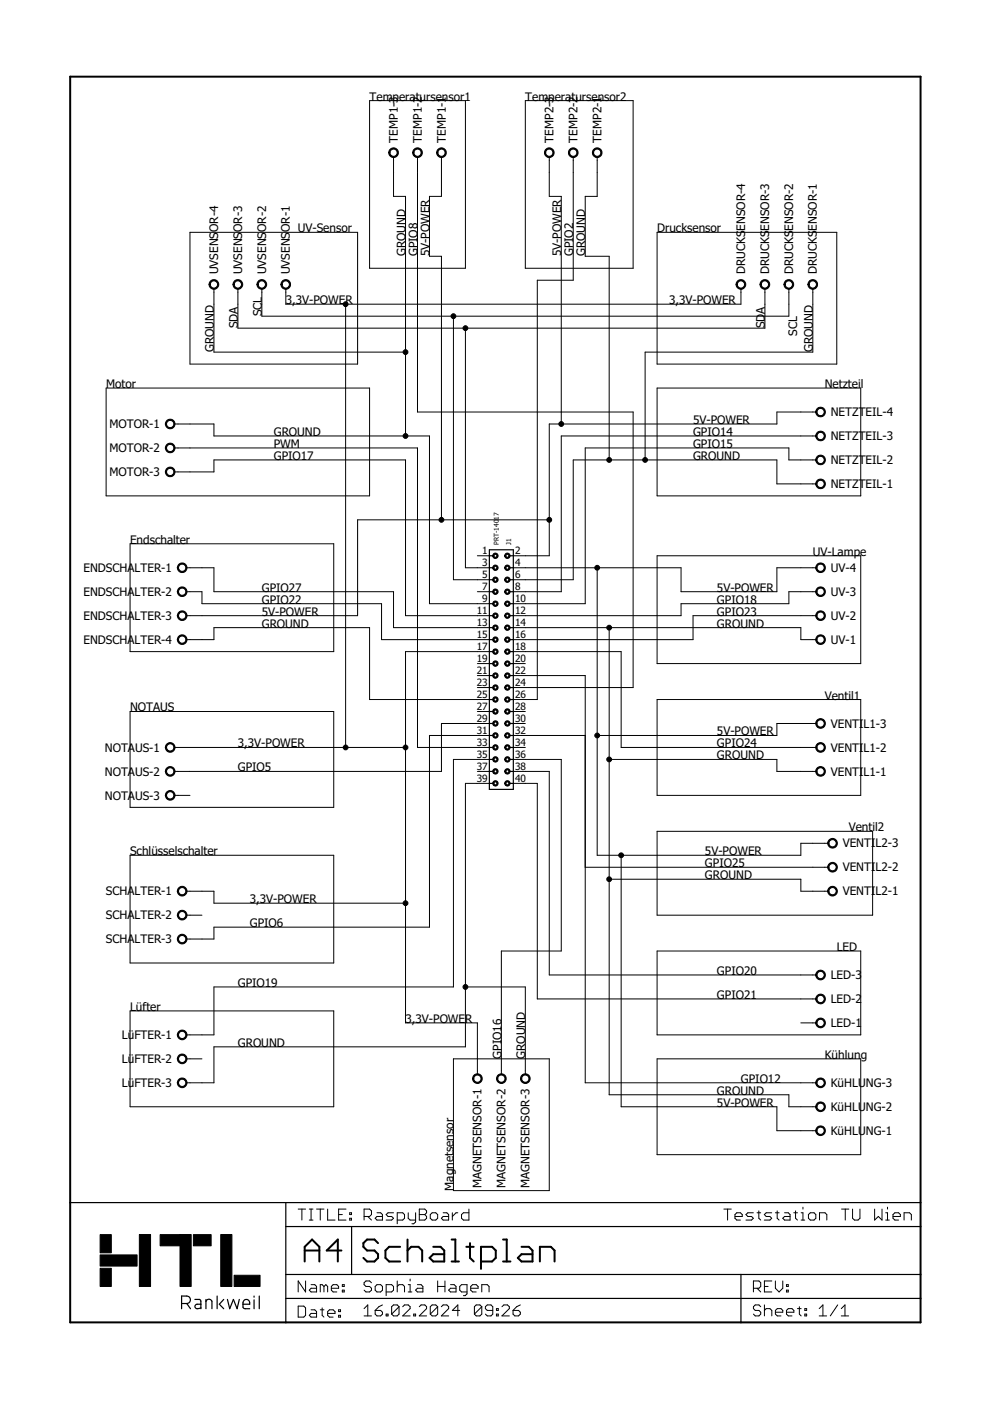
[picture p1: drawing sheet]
<svg xmlns="http://www.w3.org/2000/svg" width="210mm" height="297mm" viewBox="0 0 210 297" stroke-linecap="round" stroke-linejoin="round" font-family="sans-serif">
<g fill="none" stroke="#000" stroke-width=".25">
<path d="M103.8 116.6h5v50.8h-5zM103.8 117.8h.8M108 117.8h.8M103.8 120.4h.8M103.8 122.9h.8M103.8 125.5h.8M103.8 128h.8M103.8 130.5h.8M103.8 133.1h.8M103.8 135.6h.8M103.8 138.2h.8M108 120.4h.8"/>
<path d="M108 122.9h.8M108 125.5h.8M108 128h.8M108 130.5h.8M108 133.1h.8M108 135.6h.8M108 138.2h.8M103.8 140.7h.8M103.8 143.2h.8M103.8 145.8h.8M103.8 148.3h.8M103.8 150.9h.8"/>
<path d="M103.8 153.4h.8M103.8 155.9h.8M103.8 158.5h.8M108 140.7h.8M108 143.2h.8M108 145.8h.8M108 148.3h.8M108 150.9h.8M108 153.4h.8M108 155.9h.8M108 158.5h.8M103.8 161h.8"/>
<path d="M103.8 163.6h.8M103.8 166.1h.8M108 161h.8M108 163.6h.8M108 166.1h.8M14.9 255h180.3M60.6 255v25.4M38.5 276.4h1.1M39.6 276.4a.79 .79 0 0 0 .8-.8 .79 .79 0 0 0-.8-.8h-1.1v2.7M39.6 276.4l.8 1.1M41.3 275.5l1.2 .1 .1 1.9M42.6 276.5h-.8a.5 .5 0 0 0-.5 .7 .5 .5 0 0 0 .8 .3l.5-.2"/>
<path d="M43.7 275.9l.1-.2a.67 .67 0 0 1 1.1 .2v1.6M43.7 275.5v2M46 274.8v2.7M47.4 275.5l-.9 1 .9 1M48.2 275.5l.5 2 .8-2 .8 2 .4-2M51.5 276.5h1.4a.74 .74 0 0 0-.5-1 .74 .74 0 0 0-.9 .7v1l.2 .2 1.2 .1M53.9 274.8v.2M53.9 275.6v1.9M55 274.8v2.7M60.6 275.3h134.6M60.6 270.2h134.6M60.6 260.1h134.6"/>
<path d="M74.5 260.1v10.1M157.1 270.2v10.2"/>
</g>
<g fill="#000" stroke="#000" stroke-width=".21">
<path d="M82.6 31.8a1.02 1.02 0 0 1 1.7-.1 1.02 1.02 0 0 1-.5 1.6 1.02 1.02 0 0 1-1.4-.9h.3a.76 .76 0 0 1 1-.8 .76 .76 0 0 1 .3 1.3 .76 .76 0 0 1-1.3-.3v-.2h-.3z" fill-rule="evenodd"/>
<path d="M87.7 31.8a1.02 1.02 0 0 1 1.6-.1 1.02 1.02 0 0 1-.4 1.6 1.02 1.02 0 0 1-1.4-.9h.3a.76 .76 0 0 1 1-.8 .76 .76 0 0 1 .2 1.3 .76 .76 0 0 1-1.2-.3v-.2h-.3z" fill-rule="evenodd"/>
<path d="M92.8 31.8a1.02 1.02 0 0 1 1.6-.1 1.02 1.02 0 0 1-.5 1.6 1.02 1.02 0 0 1-1.3-.9h.2a.76 .76 0 0 1 1.1-.8 .76 .76 0 0 1 .2 1.3 .76 .76 0 0 1-1.2-.3l-.1-.2h-.2z" fill-rule="evenodd"/>
<path d="M115.6 31.8a1.02 1.02 0 0 1 1.7-.1 1.02 1.02 0 0 1-.5 1.6 1.02 1.02 0 0 1-1.4-.9h.3a.77 .77 0 0 1 1.1-.7 .77 .77 0 0 1 .1 1.3 .77 .77 0 0 1-1.2-.4v-.2h-.3z" fill-rule="evenodd"/>
<path d="M120.7 31.8a1.02 1.02 0 0 1 1.7-.1 1.02 1.02 0 0 1-.5 1.6 1.02 1.02 0 0 1-1.4-.9h.3a.77 .77 0 0 1 1.1-.7 .77 .77 0 0 1 .1 1.3 .77 .77 0 0 1-1.2-.4v-.2h-.3z" fill-rule="evenodd"/>
<path d="M125.8 31.8a1.02 1.02 0 0 1 1.6-.1 1.02 1.02 0 0 1-.4 1.6 1.02 1.02 0 0 1-1.4-.9h.3a.77 .77 0 0 1 1.1-.7 .77 .77 0 0 1 .1 1.3 .77 .77 0 0 1-1.2-.4v-.2h-.3z" fill-rule="evenodd"/>
<path d="M44.7 59.5a1.02 1.02 0 0 1 1.6 .4 1.02 1.02 0 0 1-.7 1.4 1.02 1.02 0 0 1-1.3-1h.3a.78 .78 0 0 1 1-.7 .78 .78 0 0 1 .3 1.2 .78 .78 0 0 1-1.3-.3v-.2h-.3z" fill-rule="evenodd"/>
<path d="M49.8 59.5a1.03 1.03 0 0 1 1.6 .3 1.03 1.03 0 0 1-.7 1.5 1.03 1.03 0 0 1-1.3-1h.3a.78 .78 0 0 1 1-.7 .78 .78 0 0 1 .3 1.2 .78 .78 0 0 1-1.3-.3v-.2h-.3z" fill-rule="evenodd"/>
<path d="M54.9 59.5a1.03 1.03 0 0 1 1.5 .3 1.03 1.03 0 0 1-.7 1.5 1.03 1.03 0 0 1-1.2-1h.2a.78 .78 0 0 1 1.1-.7 .78 .78 0 0 1 .2 1.2 .78 .78 0 0 1-1.2-.3l-.1-.2h-.2z" fill-rule="evenodd"/>
<path d="M59.9 59.5a1.03 1.03 0 0 1 1.6 .3 1.03 1.03 0 0 1-.7 1.5 1.03 1.03 0 0 1-1.2-1h.2a.78 .78 0 0 1 1.1-.7 .78 .78 0 0 1 .2 1.2 .78 .78 0 0 1-1.2-.3l-.1-.2h-.2z" fill-rule="evenodd"/>
<path d="M156.5 59.5a1.02 1.02 0 0 1 1.5 .4 1.02 1.02 0 0 1-.7 1.4 1.02 1.02 0 0 1-1.2-1h.2a.78 .78 0 0 1 1.1-.7 .78 .78 0 0 1 .2 1.2 .78 .78 0 0 1-1.2-.3l-.1-.2h-.2z" fill-rule="evenodd"/>
<path d="M161.5 59.5a1.02 1.02 0 0 1 1.6 .4 1.02 1.02 0 0 1-.7 1.4 1.02 1.02 0 0 1-1.3-1h.3a.78 .78 0 0 1 1.1-.7 .78 .78 0 0 1 .2 1.2 .78 .78 0 0 1-1.3-.3v-.2h-.3z" fill-rule="evenodd"/>
<path d="M166.6 59.5a1.03 1.03 0 0 1 1.6 .3 1.03 1.03 0 0 1-.7 1.5 1.03 1.03 0 0 1-1.3-1h.3a.78 .78 0 0 1 1-.7 .78 .78 0 0 1 .3 1.2 .78 .78 0 0 1-1.3-.3v-.2h-.3z" fill-rule="evenodd"/>
<path d="M171.7 59.5a1.03 1.03 0 0 1 1.5 .3 1.03 1.03 0 0 1-.6 1.5 1.03 1.03 0 0 1-1.3-1h.3a.78 .78 0 0 1 1-.7 .78 .78 0 0 1 .3 1.2 .78 .78 0 0 1-1.3-.3v-.2h-.3z" fill-rule="evenodd"/>
<path d="M35.5 89.1a1.02 1.02 0 0 1 1.5 .4 1.02 1.02 0 0 1-.7 1.4 1.02 1.02 0 0 1-1.2-1h.2a.78 .78 0 0 1 1.1-.7 .78 .78 0 0 1 .2 1.2 .78 .78 0 0 1-1.3-.3v-.2h-.2z" fill-rule="evenodd"/>
<path d="M35.5 94.2a1.02 1.02 0 0 1 1.5 .4 1.02 1.02 0 0 1-.7 1.4 1.02 1.02 0 0 1-1.2-1h.2a.78 .78 0 0 1 1.1-.8 .78 .78 0 0 1 .2 1.3 .78 .78 0 0 1-1.3-.3v-.2h-.2z" fill-rule="evenodd"/>
<path d="M173.3 96.7a1.03 1.03 0 0 1 1.6 .4 1.03 1.03 0 0 1-.7 1.4 1.03 1.03 0 0 1-1.2-1h.2a.78 .78 0 0 1 1.1-.7 .78 .78 0 0 1 .2 1.3 .78 .78 0 0 1-1.3-.4v-.2h-.2z" fill-rule="evenodd"/>
<path d="M173.3 91.6a1.03 1.03 0 0 1 1.6 .4 1.03 1.03 0 0 1-.7 1.4 1.03 1.03 0 0 1-1.2-1h.2a.78 .78 0 0 1 1.1-.7 .78 .78 0 0 1 .2 1.3 .78 .78 0 0 1-1.3-.3v-.3h-.2z" fill-rule="evenodd"/>
<path d="M173.3 86.6a1.03 1.03 0 0 1 1.6 .3 1.03 1.03 0 0 1-.7 1.4 1.03 1.03 0 0 1-1.2-.9h.2a.78 .78 0 0 1 1.1-.8 .78 .78 0 0 1 .2 1.3 .78 .78 0 0 1-1.3-.3v-.2h-.2z" fill-rule="evenodd"/>
<path d="M35.5 99.3a1.02 1.02 0 0 1 1.5 .3 1.02 1.02 0 0 1-.7 1.5 1.02 1.02 0 0 1-1.2-1h.2a.78 .78 0 0 1 1.1-.8 .78 .78 0 0 1 .2 1.3 .78 .78 0 0 1-1.3-.3v-.2h-.2z" fill-rule="evenodd"/>
<path d="M104.6 117.4a.58 .58 0 0 1 .9 .2 .58 .58 0 0 1-.3 .8 .58 .58 0 0 1-.7-.6h.2a.32 .32 0 0 1 .4-.3 .32 .32 0 0 1 .2 .5 .32 .32 0 0 1-.5 0l-.3-.2z" fill-rule="evenodd"/>
<path d="M107.2 117.4a.58 .58 0 0 1 .9 .2 .58 .58 0 0 1-.4 .8 .58 .58 0 0 1-.7-.6h.3a.32 .32 0 0 1 .4-.2 .32 .32 0 0 1 .1 .5 .32 .32 0 0 1-.5-.1v-.2h-.3z" fill-rule="evenodd"/>
<path d="M173.3 101.8a1.03 1.03 0 0 1 1.6 .3 1.03 1.03 0 0 1-.7 1.5 1.03 1.03 0 0 1-1.2-1h.2a.78 .78 0 0 1 1.1-.7 .78 .78 0 0 1 .2 1.2 .78 .78 0 0 1-1.3-.3v-.2h-.2z" fill-rule="evenodd"/>
<path d="M38 119.6a1.02 1.02 0 0 1 1.5 .4 1.02 1.02 0 0 1-.7 1.4 1.02 1.02 0 0 1-1.2-1h.2a.78 .78 0 0 1 1.1-.8 .78 .78 0 0 1 .3 1.3 .78 .78 0 0 1-1.3-.3l-.1-.2h-.2z" fill-rule="evenodd"/>
<path d="M38 124.7a1.02 1.02 0 0 1 1.5 .3 1.02 1.02 0 0 1-.7 1.5 1.02 1.02 0 0 1-1.2-1h.2a.78 .78 0 0 1 1.1-.8 .78 .78 0 0 1 .3 1.3 .78 .78 0 0 1-1.3-.3l-.1-.2h-.2z" fill-rule="evenodd"/>
<path d="M38 129.7a1.02 1.02 0 0 1 1.5 .4 1.02 1.02 0 0 1-.7 1.4 1.02 1.02 0 0 1-1.2-1h.2a.78 .78 0 0 1 1.1-.7 .78 .78 0 0 1 .3 1.3 .78 .78 0 0 1-1.3-.3l-.1-.3h-.2z" fill-rule="evenodd"/>
<path d="M38 134.8a1.02 1.02 0 0 1 1.5 .4 1.02 1.02 0 0 1-.7 1.4 1.02 1.02 0 0 1-1.2-1h.2a.78 .78 0 0 1 1.1-.7 .78 .78 0 0 1 .3 1.3 .78 .78 0 0 1-1.3-.4l-.1-.2h-.2z" fill-rule="evenodd"/>
<path d="M104.6 120a.58 .58 0 0 1 .9 .1 .58 .58 0 0 1-.3 .8 .58 .58 0 0 1-.7-.5h.2a.32 .32 0 0 1 .4-.4 .32 .32 0 0 1 .2 .5 .32 .32 0 0 1-.5 0l-.3-.1z" fill-rule="evenodd"/>
<path d="M104.6 122.5a.58 .58 0 0 1 .9 .2 .58 .58 0 0 1-.3 .8 .58 .58 0 0 1-.7-.6h.2a.32 .32 0 0 1 .4-.3 .32 .32 0 0 1 .2 .5 .32 .32 0 0 1-.5-.1l-.3-.1z" fill-rule="evenodd"/>
<path d="M104.6 125a.58 .58 0 0 1 .9 .2 .58 .58 0 0 1-.3 .8 .58 .58 0 0 1-.7-.5h.2a.32 .32 0 0 1 .4-.4 .32 .32 0 0 1 .2 .5 .32 .32 0 0 1-.5 0l-.3-.1z" fill-rule="evenodd"/>
<path d="M104.6 127.6a.58 .58 0 0 1 .9 .1 .58 .58 0 0 1-.3 .9 .58 .58 0 0 1-.7-.6h.2a.32 .32 0 0 1 .4-.3 .32 .32 0 0 1 .2 .5 .32 .32 0 0 1-.5-.1l-.3-.1z" fill-rule="evenodd"/>
<path d="M104.6 130.1a.58 .58 0 0 1 .9 .2 .58 .58 0 0 1-.3 .8 .58 .58 0 0 1-.7-.6h.2a.32 .32 0 0 1 .4-.3 .32 .32 0 0 1 .2 .5 .32 .32 0 0 1-.5 0l-.3-.2z" fill-rule="evenodd"/>
<path d="M104.6 132.7a.58 .58 0 0 1 .9 .1 .58 .58 0 0 1-.3 .8 .58 .58 0 0 1-.7-.5h.2a.32 .32 0 0 1 .4-.4 .32 .32 0 0 1 .2 .5 .32 .32 0 0 1-.5 0l-.3-.1z" fill-rule="evenodd"/>
<path d="M104.6 135.2a.58 .58 0 0 1 .9 .2 .58 .58 0 0 1-.3 .8 .58 .58 0 0 1-.7-.6h.2a.32 .32 0 0 1 .4-.3 .32 .32 0 0 1 .2 .5 .32 .32 0 0 1-.5-.1l-.3-.1z" fill-rule="evenodd"/>
<path d="M104.6 137.7a.58 .58 0 0 1 .9 .2 .58 .58 0 0 1-.3 .8 .58 .58 0 0 1-.7-.5h.2a.32 .32 0 0 1 .4-.4 .32 .32 0 0 1 .2 .5 .32 .32 0 0 1-.5 0l-.3-.1z" fill-rule="evenodd"/>
<path d="M107.2 137.7a.58 .58 0 0 1 .9 .2 .58 .58 0 0 1-.4 .8 .58 .58 0 0 1-.7-.5h.3a.32 .32 0 0 1 .4-.3 .32 .32 0 0 1 .1 .5 .32 .32 0 0 1-.5-.1v-.1h-.3z" fill-rule="evenodd"/>
<path d="M107.2 135.2a.58 .58 0 0 1 .9 .2 .58 .58 0 0 1-.4 .8 .58 .58 0 0 1-.7-.6h.3a.32 .32 0 0 1 .4-.3 .32 .32 0 0 1 .1 .6 .32 .32 0 0 1-.5-.2v-.1h-.3z" fill-rule="evenodd"/>
<path d="M107.2 132.7a.58 .58 0 0 1 .9 .1 .58 .58 0 0 1-.4 .8 .58 .58 0 0 1-.7-.5h.3a.32 .32 0 0 1 .4-.3 .32 .32 0 0 1 .1 .5 .32 .32 0 0 1-.5-.1v-.1h-.3z" fill-rule="evenodd"/>
<path d="M107.2 130.1a.58 .58 0 0 1 .9 .2 .58 .58 0 0 1-.4 .8 .58 .58 0 0 1-.7-.6h.3a.32 .32 0 0 1 .4-.2 .32 .32 0 0 1 .1 .5 .32 .32 0 0 1-.5-.1v-.2h-.3z" fill-rule="evenodd"/>
<path d="M107.2 127.6a.58 .58 0 0 1 .9 .1 .58 .58 0 0 1-.4 .9 .58 .58 0 0 1-.7-.6h.3a.32 .32 0 0 1 .4-.3 .32 .32 0 0 1 .1 .5 .32 .32 0 0 1-.5-.1v-.1h-.3z" fill-rule="evenodd"/>
<path d="M107.2 125a.58 .58 0 0 1 .9 .2 .58 .58 0 0 1-.4 .8 .58 .58 0 0 1-.7-.5h.3a.32 .32 0 0 1 .4-.3 .32 .32 0 0 1 .1 .5 .32 .32 0 0 1-.5-.1v-.1h-.3z" fill-rule="evenodd"/>
<path d="M107.2 122.5a.58 .58 0 0 1 .9 .2 .58 .58 0 0 1-.4 .8 .58 .58 0 0 1-.7-.6h.3a.32 .32 0 0 1 .4-.3 .32 .32 0 0 1 .1 .6 .32 .32 0 0 1-.5-.2v-.1h-.3z" fill-rule="evenodd"/>
<path d="M107.2 120a.58 .58 0 0 1 .9 .1 .58 .58 0 0 1-.4 .8 .58 .58 0 0 1-.7-.5h.3a.32 .32 0 0 1 .4-.3 .32 .32 0 0 1 .1 .5 .32 .32 0 0 1-.5-.1v-.1h-.3z" fill-rule="evenodd"/>
<path d="M173.3 134.8a1.03 1.03 0 0 1 1.6 .4 1.03 1.03 0 0 1-.7 1.4 1.03 1.03 0 0 1-1.2-1h.2a.78 .78 0 0 1 1.1-.7 .78 .78 0 0 1 .2 1.3 .78 .78 0 0 1-1.3-.4v-.2h-.2z" fill-rule="evenodd"/>
<path d="M173.3 129.7a1.03 1.03 0 0 1 1.6 .4 1.03 1.03 0 0 1-.7 1.4 1.03 1.03 0 0 1-1.2-1h.2a.78 .78 0 0 1 1.1-.7 .78 .78 0 0 1 .2 1.3 .78 .78 0 0 1-1.3-.3v-.3h-.2z" fill-rule="evenodd"/>
<path d="M173.3 124.7a1.03 1.03 0 0 1 1.6 .3 1.03 1.03 0 0 1-.7 1.4 1.03 1.03 0 0 1-1.2-.9h.2a.78 .78 0 0 1 1.1-.8 .78 .78 0 0 1 .2 1.3 .78 .78 0 0 1-1.3-.3v-.2h-.2z" fill-rule="evenodd"/>
<path d="M173.3 119.6a1.03 1.03 0 0 1 1.6 .3 1.03 1.03 0 0 1-.7 1.5 1.03 1.03 0 0 1-1.2-1h.2a.78 .78 0 0 1 1.1-.8 .78 .78 0 0 1 .2 1.3 .78 .78 0 0 1-1.3-.3v-.2h-.2z" fill-rule="evenodd"/>
<path d="M35.2 157.9a1.03 1.03 0 0 1 1.7 0 1.03 1.03 0 0 1-.5 1.6 1.03 1.03 0 0 1-1.3-1h.2a.78 .78 0 0 1 1.1-.8 .78 .78 0 0 1 .2 1.3 .78 .78 0 0 1-1.3-.3v-.2h-.2z" fill-rule="evenodd"/>
<path d="M104.6 140.3a.58 .58 0 0 1 .9 .1 .58 .58 0 0 1-.3 .9 .58 .58 0 0 1-.7-.6h.2a.32 .32 0 0 1 .4-.3 .32 .32 0 0 1 .2 .5 .32 .32 0 0 1-.5-.1l-.3-.1z" fill-rule="evenodd"/>
<path d="M104.6 142.8a.58 .58 0 0 1 .9 .2 .58 .58 0 0 1-.3 .8 .58 .58 0 0 1-.7-.6h.2a.32 .32 0 0 1 .4-.3 .32 .32 0 0 1 .2 .5 .32 .32 0 0 1-.5 0l-.3-.2z" fill-rule="evenodd"/>
<path d="M104.6 145.4a.58 .58 0 0 1 .9 .1 .58 .58 0 0 1-.3 .8 .58 .58 0 0 1-.7-.5h.2a.32 .32 0 0 1 .4-.4 .32 .32 0 0 1 .2 .5 .32 .32 0 0 1-.5 0l-.3-.1z" fill-rule="evenodd"/>
<path d="M104.6 147.9a.58 .58 0 0 1 .9 .2 .58 .58 0 0 1-.3 .8 .58 .58 0 0 1-.7-.6h.2a.32 .32 0 0 1 .4-.3 .32 .32 0 0 1 .2 .5 .32 .32 0 0 1-.5-.1l-.3-.1z" fill-rule="evenodd"/>
<path d="M104.6 150.4a.58 .58 0 0 1 .9 .2 .58 .58 0 0 1-.3 .8 .58 .58 0 0 1-.7-.5h.2a.32 .32 0 0 1 .4-.4 .32 .32 0 0 1 .2 .5 .32 .32 0 0 1-.5 0l-.3-.1z" fill-rule="evenodd"/>
<path d="M104.6 153a.58 .58 0 0 1 .9 .1 .58 .58 0 0 1-.3 .9 .58 .58 0 0 1-.7-.6h.2a.32 .32 0 0 1 .4-.3 .32 .32 0 0 1 .2 .5 .32 .32 0 0 1-.5-.1l-.3-.1z" fill-rule="evenodd"/>
<path d="M104.6 155.5a.58 .58 0 0 1 .9 .2 .58 .58 0 0 1-.3 .8 .58 .58 0 0 1-.7-.6h.2a.32 .32 0 0 1 .4-.3 .32 .32 0 0 1 .2 .5 .32 .32 0 0 1-.5 0l-.3-.2z" fill-rule="evenodd"/>
<path d="M104.6 158.1a.58 .58 0 0 1 .9 .1 .58 .58 0 0 1-.3 .8 .58 .58 0 0 1-.7-.5h.2a.32 .32 0 0 1 .4-.4 .32 .32 0 0 1 .2 .5 .32 .32 0 0 1-.5 0l-.3-.1z" fill-rule="evenodd"/>
<path d="M107.2 158.1a.58 .58 0 0 1 .9 .1 .58 .58 0 0 1-.4 .8 .58 .58 0 0 1-.7-.5h.3a.32 .32 0 0 1 .4-.3 .32 .32 0 0 1 .1 .5 .32 .32 0 0 1-.5-.1v-.1h-.3z" fill-rule="evenodd"/>
<path d="M107.2 155.5a.58 .58 0 0 1 .9 .2 .58 .58 0 0 1-.4 .8 .58 .58 0 0 1-.7-.6h.3a.32 .32 0 0 1 .4-.2 .32 .32 0 0 1 .1 .5 .32 .32 0 0 1-.5-.1v-.2h-.3z" fill-rule="evenodd"/>
<path d="M107.2 153a.58 .58 0 0 1 .9 .1 .58 .58 0 0 1-.4 .9 .58 .58 0 0 1-.7-.6h.3a.32 .32 0 0 1 .4-.3 .32 .32 0 0 1 .1 .5 .32 .32 0 0 1-.5-.1v-.1h-.3z" fill-rule="evenodd"/>
<path d="M107.2 150.4a.58 .58 0 0 1 .9 .2 .58 .58 0 0 1-.4 .8 .58 .58 0 0 1-.7-.5h.3a.32 .32 0 0 1 .4-.3 .32 .32 0 0 1 .1 .5 .32 .32 0 0 1-.5-.1v-.1h-.3z" fill-rule="evenodd"/>
<path d="M107.2 147.9a.58 .58 0 0 1 .9 .2 .58 .58 0 0 1-.4 .8 .58 .58 0 0 1-.7-.6h.3a.32 .32 0 0 1 .4-.3 .32 .32 0 0 1 .1 .6 .32 .32 0 0 1-.5-.2v-.1h-.3z" fill-rule="evenodd"/>
<path d="M107.2 145.4a.58 .58 0 0 1 .9 .1 .58 .58 0 0 1-.4 .8 .58 .58 0 0 1-.7-.5h.3a.32 .32 0 0 1 .4-.3 .32 .32 0 0 1 .1 .5 .32 .32 0 0 1-.5-.1v-.1h-.3z" fill-rule="evenodd"/>
<path d="M107.2 142.8a.58 .58 0 0 1 .9 .2 .58 .58 0 0 1-.4 .8 .58 .58 0 0 1-.7-.6h.3a.32 .32 0 0 1 .4-.2 .32 .32 0 0 1 .1 .5 .32 .32 0 0 1-.5-.1v-.2h-.3z" fill-rule="evenodd"/>
<path d="M107.2 140.3a.58 .58 0 0 1 .9 .1 .58 .58 0 0 1-.4 .9 .58 .58 0 0 1-.7-.6h.3a.32 .32 0 0 1 .4-.3 .32 .32 0 0 1 .1 .5 .32 .32 0 0 1-.5-.1v-.1h-.3z" fill-rule="evenodd"/>
<path d="M173.3 157.7a1.03 1.03 0 0 1 1.6 .3 1.03 1.03 0 0 1-.7 1.5 1.03 1.03 0 0 1-1.2-1h.2a.78 .78 0 0 1 1.1-.8 .78 .78 0 0 1 .2 1.3 .78 .78 0 0 1-1.3-.3v-.2h-.2z" fill-rule="evenodd"/>
<path d="M173.3 152.6a1.03 1.03 0 0 1 1.6 .3 1.03 1.03 0 0 1-.7 1.5 1.03 1.03 0 0 1-1.2-1h.2a.78 .78 0 0 1 1.1-.7 .78 .78 0 0 1 .2 1.2 .78 .78 0 0 1-1.3-.3v-.2h-.2z" fill-rule="evenodd"/>
<path d="M35.2 163a1.03 1.03 0 0 1 1.7-.1 1.03 1.03 0 0 1-.5 1.6 1.03 1.03 0 0 1-1.3-.9h.2a.78 .78 0 0 1 1.1-.8 .78 .78 0 0 1 .2 1.3 .78 .78 0 0 1-1.3-.3v-.2h-.2z" fill-rule="evenodd"/>
<path d="M35.2 168a1.03 1.03 0 0 1 1.7 0 1.03 1.03 0 0 1-.5 1.6 1.03 1.03 0 0 1-1.3-1h.2a.78 .78 0 0 1 1.1-.7 .78 .78 0 0 1 .2 1.2 .78 .78 0 0 1-1.3-.3v-.2h-.2z" fill-rule="evenodd"/>
<path d="M104.6 160.6a.58 .58 0 0 1 .9 .2 .58 .58 0 0 1-.3 .8 .58 .58 0 0 1-.7-.6h.2a.32 .32 0 0 1 .4-.3 .32 .32 0 0 1 .2 .5 .32 .32 0 0 1-.5-.1l-.3-.1z" fill-rule="evenodd"/>
<path d="M104.6 163.1a.58 .58 0 0 1 .9 .2 .58 .58 0 0 1-.3 .8 .58 .58 0 0 1-.7-.5h.2a.32 .32 0 0 1 .4-.4 .32 .32 0 0 1 .2 .5 .32 .32 0 0 1-.5 0l-.3-.1z" fill-rule="evenodd"/>
<path d="M104.6 165.7a.58 .58 0 0 1 .9 .1 .58 .58 0 0 1-.3 .9 .58 .58 0 0 1-.7-.6h.2a.32 .32 0 0 1 .4-.3 .32 .32 0 0 1 .2 .5 .32 .32 0 0 1-.5-.1l-.3-.1z" fill-rule="evenodd"/>
<path d="M107.2 160.6a.58 .58 0 0 1 .9 .2 .58 .58 0 0 1-.4 .8 .58 .58 0 0 1-.7-.6h.3a.32 .32 0 0 1 .4-.3 .32 .32 0 0 1 .1 .6 .32 .32 0 0 1-.5-.2v-.1h-.3z" fill-rule="evenodd"/>
<path d="M107.2 165.7a.58 .58 0 0 1 .9 .1 .58 .58 0 0 1-.4 .9 .58 .58 0 0 1-.7-.6h.3a.32 .32 0 0 1 .4-.3 .32 .32 0 0 1 .1 .5 .32 .32 0 0 1-.5-.1v-.1h-.3z" fill-rule="evenodd"/>
<path d="M107.2 163.1a.58 .58 0 0 1 .9 .2 .58 .58 0 0 1-.4 .8 .58 .58 0 0 1-.7-.5h.3a.32 .32 0 0 1 .4-.3 .32 .32 0 0 1 .1 .5 .32 .32 0 0 1-.5-.1v-.1h-.3z" fill-rule="evenodd"/>
<path d="M173.3 162.8a1.03 1.03 0 0 1 1.6 .3 1.03 1.03 0 0 1-.7 1.4 1.03 1.03 0 0 1-1.2-.9h.2a.78 .78 0 0 1 1.1-.8 .78 .78 0 0 1 .2 1.3 .78 .78 0 0 1-1.3-.3v-.2h-.2z" fill-rule="evenodd"/>
<path d="M175.9 178a1.03 1.03 0 0 1 1.5 .3 1.03 1.03 0 0 1-.6 1.5 1.03 1.03 0 0 1-1.3-1h.2a.78 .78 0 0 1 1.1-.8 .78 .78 0 0 1 .3 1.3 .78 .78 0 0 1-1.3-.3l-.1-.2h-.2z" fill-rule="evenodd"/>
<path d="M37.8 188.4a1.03 1.03 0 0 1 1.7-.1 1.03 1.03 0 0 1-.6 1.6 1.03 1.03 0 0 1-1.3-.9h.2a.78 .78 0 0 1 1.1-.8 .78 .78 0 0 1 .3 1.3 .78 .78 0 0 1-1.3-.3l-.1-.2h-.2z" fill-rule="evenodd"/>
<path d="M37.8 193.4a1.03 1.03 0 0 1 1.7 0 1.03 1.03 0 0 1-.6 1.6 1.03 1.03 0 0 1-1.3-1h.2a.78 .78 0 0 1 1.1-.7 .78 .78 0 0 1 .3 1.2 .78 .78 0 0 1-1.3-.3l-.1-.2h-.2z" fill-rule="evenodd"/>
<path d="M37.8 198.5a1.03 1.03 0 0 1 1.7 0 1.03 1.03 0 0 1-.6 1.6 1.03 1.03 0 0 1-1.3-1h.2a.78 .78 0 0 1 1.1-.7 .78 .78 0 0 1 .3 1.2 .78 .78 0 0 1-1.3-.3l-.1-.2h-.2z" fill-rule="evenodd"/>
<path d="M175.9 188.2a1.03 1.03 0 0 1 1.5 .3 1.03 1.03 0 0 1-.6 1.4 1.03 1.03 0 0 1-1.3-.9h.2a.78 .78 0 0 1 1.1-.8 .78 .78 0 0 1 .3 1.3 .78 .78 0 0 1-1.3-.3l-.1-.2h-.2z" fill-rule="evenodd"/>
<path d="M175.9 183.1a1.03 1.03 0 0 1 1.5 .3 1.03 1.03 0 0 1-.6 1.5 1.03 1.03 0 0 1-1.3-1h.2a.78 .78 0 0 1 1.1-.8 .78 .78 0 0 1 .3 1.3 .78 .78 0 0 1-1.3-.3l-.1-.2h-.2z" fill-rule="evenodd"/>
<path d="M37.8 218.8a1.03 1.03 0 0 1 1.7 0 1.03 1.03 0 0 1-.6 1.6 1.03 1.03 0 0 1-1.3-1h.2a.78 .78 0 0 1 1.1-.7 .78 .78 0 0 1 .3 1.3 .78 .78 0 0 1-1.3-.4l-.1-.2h-.2z" fill-rule="evenodd"/>
<path d="M173.3 216.1a1.02 1.02 0 0 1 1.6 .3 1.02 1.02 0 0 1-.7 1.5 1.02 1.02 0 0 1-1.2-1h.2a.78 .78 0 0 1 1.1-.8 .78 .78 0 0 1 .2 1.3 .78 .78 0 0 1-1.3-.3v-.2h-.2z" fill-rule="evenodd"/>
<path d="M173.3 211a1.02 1.02 0 0 1 1.6 .4 1.02 1.02 0 0 1-.7 1.4 1.02 1.02 0 0 1-1.2-1h.2a.78 .78 0 0 1 1.1-.7 .78 .78 0 0 1 .2 1.2 .78 .78 0 0 1-1.3-.3v-.2h-.2z" fill-rule="evenodd"/>
<path d="M173.3 205.9a1.02 1.02 0 0 1 1.6 .4 1.02 1.02 0 0 1-.7 1.4 1.02 1.02 0 0 1-1.2-1h.2a.78 .78 0 0 1 1.1-.7 .78 .78 0 0 1 .2 1.3 .78 .78 0 0 1-1.3-.4v-.2h-.2z" fill-rule="evenodd"/>
<path d="M38 223.7a1.02 1.02 0 0 1 1.5 .4 1.02 1.02 0 0 1-.7 1.4 1.02 1.02 0 0 1-1.2-1h.2a.78 .78 0 0 1 1.1-.7 .78 .78 0 0 1 .3 1.2 .78 .78 0 0 1-1.3-.3l-.1-.2h-.2z" fill-rule="evenodd"/>
<path d="M38 228.8a1.02 1.02 0 0 1 1.5 .4 1.02 1.02 0 0 1-.7 1.4 1.02 1.02 0 0 1-1.2-1h.2a.78 .78 0 0 1 1.1-.8 .78 .78 0 0 1 .3 1.3 .78 .78 0 0 1-1.3-.3l-.1-.2h-.2z" fill-rule="evenodd"/>
<path d="M100.6 227.9a1.03 1.03 0 0 1 1.6 .3 1.03 1.03 0 0 1-.7 1.5 1.03 1.03 0 0 1-1.3-1h.3a.77 .77 0 0 1 1.1-.6 .77 .77 0 0 1 .1 1.2 .77 .77 0 0 1-1.2-.4v-.2h-.3z" fill-rule="evenodd"/>
<path d="M105.7 227.9a1.03 1.03 0 0 1 1.5 .3 1.03 1.03 0 0 1-.7 1.5 1.03 1.03 0 0 1-1.2-1h.2a.77 .77 0 0 1 1.2-.6 .77 .77 0 0 1 .1 1.2 .77 .77 0 0 1-1.2-.4l-.1-.2h-.2z" fill-rule="evenodd"/>
<path d="M110.7 227.9a1.03 1.03 0 0 1 1.6 .3 1.03 1.03 0 0 1-.7 1.5 1.03 1.03 0 0 1-1.2-1h.2a.77 .77 0 0 1 1.1-.6 .77 .77 0 0 1 .2 1.2 .77 .77 0 0 1-1.3-.4v-.2h-.2z" fill-rule="evenodd"/>
<path d="M173.3 238.9a1.03 1.03 0 0 1 1.6 .4 1.03 1.03 0 0 1-.7 1.4 1.03 1.03 0 0 1-1.2-1h.2a.78 .78 0 0 1 1.1-.7 .78 .78 0 0 1 .2 1.3 .78 .78 0 0 1-1.3-.3v-.3h-.2z" fill-rule="evenodd"/>
<path d="M173.3 233.8a1.03 1.03 0 0 1 1.6 .4 1.03 1.03 0 0 1-.7 1.4 1.03 1.03 0 0 1-1.2-.9h.2a.78 .78 0 0 1 1.1-.8 .78 .78 0 0 1 .2 1.3 .78 .78 0 0 1-1.3-.3v-.2h-.2z" fill-rule="evenodd"/>
<path d="M173.3 228.8a1.03 1.03 0 0 1 1.6 .3 1.03 1.03 0 0 1-.7 1.5 1.03 1.03 0 0 1-1.2-1h.2a.78 .78 0 0 1 1.1-.8 .78 .78 0 0 1 .2 1.3 .78 .78 0 0 1-1.3-.3v-.2h-.2z" fill-rule="evenodd"/>
<circle cx="73.3" cy="64.5" r=".51"/>
<circle cx="86" cy="74.7" r=".51"/>
<circle cx="96.1" cy="67" r=".51"/>
<circle cx="98.7" cy="69.6" r=".51"/>
<circle cx="86" cy="92.4" r=".51"/>
<circle cx="119" cy="89.9" r=".51"/>
<circle cx="129.2" cy="97.5" r=".51"/>
<circle cx="136.8" cy="97.5" r=".51"/>
<circle cx="93.6" cy="110.2" r=".51"/>
<circle cx="116.5" cy="110.2" r=".51"/>
<circle cx="126.6" cy="120.4" r=".51"/>
<circle cx="129.2" cy="133.1" r=".51"/>
<circle cx="73.3" cy="158.5" r=".51"/>
<circle cx="86" cy="158.5" r=".51"/>
<circle cx="126.6" cy="155.9" r=".51"/>
<circle cx="129.2" cy="161" r=".51"/>
<circle cx="86" cy="191.5" r=".51"/>
<circle cx="129.2" cy="186.4" r=".51"/>
<circle cx="131.7" cy="181.3" r=".51"/>
<circle cx="98.7" cy="209.3" r=".51"/>
</g>
<g fill="none" stroke="#000" stroke-width=".21">
<path d="M78.4 21.3h20.3v35.6h-20.3zM83.4 33.3v8.3h2.6v50.8M88.5 33.3v54.1h45.7v58.4h-25.4M93.6 33.3v8.3h-2.5v12.7h2.5v55.9M111.4 21.3h22.8v35.6h-22.8zM116.5 33.3v8.3h2.5v48.3M121.5 33.3v26.1h-7.6v88.9h-5.1M126.6 33.3v8.3h-2.5v12.7h5.1v43.2M40.3 49.3h35.5v27.9h-35.5zM139.3 49.3h38.1v27.9h-38.1zM45.4 61.2v13.5h40.6M50.4 61.2v8.4h111.8v-8.4"/>
<path d="M55.5 61.2v5.8h111.8v-5.8M60.6 61.2v3.3h96.5v-3.3M73.3 64.5v94M96.1 67v55.9h7.7M98.7 69.6v50.8h5.1M172.3 61.2v13.5h-35.5v22.8M22.5 82.3h55.9v22.8h-55.9zM37 89.9h8.4v2.5h45.7v35.6h12.7M37 95h51.5v63.5h15.3M139.3 82.3h43.2v22.8h-43.2zM173.1 87.4h-8.4v2.5h-48.2v27.9h-7.7M173.1 92.4h-54.1v33.1h-10.2"/>
<path d="M173.1 97.5h-5.8v-2.5h-43.2v33h-15.3M27.6 115.3h43.2v22.9h-43.2zM37 100.1h8.4v-2.6h40.6v33h17.8M101.2 117.8h2.6M116.5 110.2h-40.7v20.3h-36.3M139.3 117.8h43.2v22.9h-43.2zM173.1 102.6h-8.4v-5.1h-43.2v25.4h-12.7M39.5 120.4h5.9v5.1h38v7.6h20.4M39.5 125.5h3.3v2.5h38.1v7.6h22.9M39.5 135.6h5.9v-2.5h33v15.2h25.4M101.2 125.5h2.6M103.8 138.2h-17.8v78.7h15.2v10.9"/>
<path d="M108.8 120.4h35.6v5.1h20.3v-5.1h8.4M108.8 133.1h61v2.5h3.3M108.8 138.2h22.9v20.3h41.4M126.6 120.4v60.9h43.2v-2.5h5.8M129.2 133.1v99h38.1v2.6h5.8M173.1 125.5h-5.8v2.5h-22.9v2.5h-35.6M173.1 130.5h-26.2v5.1h-38.1M27.6 150.9h43.2v20.3h-43.2zM37 158.5h49M101.2 140.7h2.6M101.2 143.2h2.6M101.2 145.8h2.6"/>
<path d="M101.2 150.9h2.6M103.8 153.4h-10.2v10.2h-56.6M103.8 155.9h-12.7v40.7h-45.7v2.5h-5.9M108.8 140.7h2.6M108.8 143.2h15.3v86.4h49M108.8 150.9h2.6M108.8 153.4h2.6M108.8 155.9h15.3M108.8 158.5h2.6M139.3 148.3h43.2v20.3h-43.2zM173.1 153.4h-8.4v2.5h-38.1M37 168.6h3.3"/>
<path d="M101.2 163.6h2.6M103.8 161h-7.7v48.3h-50.7v10.1h-5.9M103.8 166.1h-5.1v55.9h-53.3v7.6h-5.9M108.8 161h10.2v40.6h-12.7v26.2M108.8 163.6h7.7v43.1h56.6M108.8 166.1h5.1v45.7h59.2M129.2 161h35.5v2.6h8.4M139.3 176.3h45.7v17.7h-45.7zM27.6 181.3h43.2v22.9h-43.2zM39.5 189h5.9v2.5h40.6M39.5 194h3.3M124.1 183.9h51.5"/>
<path d="M129.2 186.4h40.6v2.6h5.8M131.7 181.3v53.4h33v5h8.4M27.6 214.3h43.2v20.4h-43.2zM98.7 209.3h12.7v18.5M139.3 201.6h43.2v17.8h-43.2zM169.8 216.9h3.3M39.5 224.5h3.3M96.1 224.5h20.4v27.9h-20.4zM139.3 224.5h43.2v20.3h-43.2zM63.2 256.3h1.6M64 256.3v2.4M65.6 256.3h.8"/>
<path d="M65.6 258.7h.8M66 256.3v2.4M67.1 256.3h1.6M67.9 256.3v2.4M69.5 256.3v2.4h1.5M71.8 257.5h.8M73.4 256.3h-1.6v2.4h1.6M74.1 258.3h.4v.4h-.4zM74.1 257.1h.4v.4h-.4zM77.2 257.9h1.2l.4-.4v-.8l-.4-.4h-1.2v2.4M78 257.9l.8 .8M79.9 257.1h.8l.4 .4v1.2h-1.2l-.4-.4 .4-.4h1.2"/>
<path d="M83.4 257.1h-1.1l-.4 .4 .4 .4h.7l.4 .4-.4 .4h-1.1M84.2 258.7h1.2l.4-.4v-.8l-.4-.4h-1.2v2.4M86.6 257.1v1.2l.4 .4h1.1M88.1 257.1v2l-.4 .4h-.4M88.9 256.3h1.2l.3 .4v.4l-.3 .4 .3 .4v.4l-.3 .4h-1.2zM88.9 257.5h1.2M91.2 257.5l.4-.4h.8l.4 .4v.8l-.4 .4h-.8l-.4-.4zM94 257.1h.7l.4 .4v1.2h-1.1l-.4-.4 .4-.4h1.1M95.9 257.1v1.6M97.1 257.1h-.4l-.8 .8M99.4 256.3v2.4h-1.1l-.4-.4v-.8l.4-.4h1.1M153.5 256.3h1.5"/>
<path d="M154.3 256.3v2.4M155.8 257.9h1.6v-.4l-.4-.4h-.8l-.4 .4v.8l.4 .4h.8M159.7 257.1h-1.1l-.4 .4 .4 .4h.7l.4 .4-.4 .4h-1.1M160.5 257.1h.8M160.9 256.7v1.6l.4 .4M163.6 257.1h-1.1l-.4 .4 .4 .4h.7l.4 .4-.4 .4h-1.1M164.4 257.1h.8M164.8 256.7v1.6l.4 .4M166.3 257.1h.8l.4 .4v1.2h-1.2l-.3-.4 .3-.4h1.2M168.3 257.1h.8M168.7 256.7v1.6l.4 .4M169.9 258.7h.7"/>
<path d="M169.9 257.1h.3v1.6M170.2 255.9v.4M171.4 257.5l.4-.4h.8l.4 .4v.8l-.4 .4h-.8l-.4-.4zM173.8 258.7v-1.6h1.1l.4 .4v1.2M178.4 256.3h1.6M179.2 256.3v2.4M180.8 256.3v2l.4 .4h.7l.4-.4v-2M185.4 256.3v2.4l.8-.8 .8 .8v-2.4M187.8 258.7h.8M187.8 257.1h.4v1.6M188.2 255.9v.4M189.3 257.9h1.6v-.4l-.4-.4h-.8l-.4 .4v.8l.4 .4h.8"/>
<path d="M191.7 258.7v-1.6h1.1l.4 .4v1.2M63.2 276.9h1.2l.4 .4v1.6l-.4 .4h-1.2zM64.8 271.6v2.3l-1.6-2.3v2.3M66 277.7h.7l.4 .4v1.2h-1.1l-.4-.4 .4-.4h1.1M66 272.4h.7l.4 .4v1.1h-1.1l-.4-.4 .4-.4h1.1M67.9 277.7h.8M68.3 277.3v1.6l.4 .4M68.7 272.8l.4-.4 .4 .4v1.1M68.7 272.8l-.4-.4h-.4v1.5M68.7 272.8v1.1M69.5 278.5h1.5v-.4l-.4-.4h-.8l-.3 .4v.8l.3 .4h.8M70.3 273.1h1.5v-.3l-.4-.4h-.8l-.3 .4v.7l.3 .4h.8"/>
<path d="M71.8 278.9h.4v.4h-.4zM71.8 277.7h.4v.4h-.4zM72.6 272.4h.4v.4h-.4zM72.6 273.5h.4v.4h-.4zM77.2 277.5l.8-.8v2.3M77.2 279h1.6M78.8 272l-.4-.4h-.8l-.4 .4v.4l.4 .4h.8l.4 .3v.4l-.4 .4h-.8l-.4-.4M79.5 277.8h1.2l.4 .4v.4l-.4 .4h-.8l-.4-.4zM79.9 272.4h.8l.4 .4v.7l-.4 .4h-.8l-.4-.4v-.7zM81.1 276.7l-.8 .4-.8 .7M81.9 273.9h1.1l.4-.4v-.7l-.4-.4h-1.1v2.3M81.9 278.6h.4v.4h-.4z"/>
<path d="M84.2 271.6v2.3M84.2 272.8l.4-.4h.8l.4 .4v1.1M84.6 277.1v1.5l-.4 .4h-.8l-.4-.4M84.6 277.1l-.4-.4h-.8l-.4 .4v1.5M84.6 277.1l-1.6 1.5M85.4 277.1l.4-.4h.8l.4 .4v.4l-1.6 1.5h1.6M86.6 272.4h.4v1.5M86.6 273.9h.7M87 271.2v.4M87.7 278.6h.4v.4h-.4zM88.5 272.4h.8l.4 .4v1.1h-1.2l-.4-.4 .4-.4h1.2M88.9 277.1l.4-.4h.8l.3 .4v.4l-1.5 1.5h1.5"/>
<path d="M92.8 277.1v1.5l-.4 .4h-.8l-.4-.4M92.8 277.1l-.4-.4h-.8l-.4 .4v1.5M92.8 271.6v2.3M92.8 277.1l-1.6 1.5M92.8 272.8h1.5M93.6 277.1l.4-.4h.7l.4 .4v.4l-1.5 1.5h1.5M94.3 271.6v2.3M95.5 272.4h.8l.4 .4v1.1h-1.2l-.4-.4 .4-.4h1.2M97.5 277.8h-1.6l1.2-1.1v2.3M99 273.9h-1.1l-.4-.4v-.7l.4-.4h1.1v1.9l-.4 .4h-.3M99.8 273.1h1.6v-.3l-.4-.4h-.8l-.4 .4v.7l.4 .4h.8M102.2 277.1v1.5l-.5 .4h-.7l-.4-.4"/>
<path d="M102.2 277.1l-.5-.4h-.7l-.4 .4v1.5M102.2 273.9v-1.5h1.1l.4 .4v1.1M102.2 277.1l-1.6 1.5M104.5 277.8h-1.2l-.4-.3v-.4l.4-.4h.8l.4 .4v1.5l-.4 .4h-.8l-.4-.4M105.3 278.6h.3v.4h-.3zM105.3 277.5h.3v.3h-.3zM106.4 277.1l.4-.4h.8l.4 .4v.4l-1.6 1.5h1.6M108.8 277.8h1.1l.4 .4v.4l-.4 .4h-.7l-.4-.4zM110.3 276.7l-.8 .4-.7 .7M159.7 273.1h1.2l.4-.3v-.8l-.4-.4h-1.2v2.3M160.5 273.1l.8 .8M161.3 277.1l-.4-.4h-.8l-.4 .4v.4l.4 .3h.8l.4 .4v.4l-.4 .4h-.8l-.4-.4"/>
<path d="M162.1 277.8l.4-.3h.7l.4 .3v1.2M162.1 276.7v2.3M162.1 272.8h.8M163.6 271.6h-1.5v2.3h1.5M164.4 278.2h1.6v-.4l-.4-.3h-.8l-.4 .3v.8l.4 .4h.8M164.4 271.6v1.5l.8 .8 .8-.8v-1.5M166.8 278.2h1.5v-.4l-.4-.3h-.8l-.3 .3v.8l.3 .4h.8M166.8 272.4h.3v.4h-.3zM166.8 273.5h.3v.4h-.3zM169.1 277.5h.8M169.5 277.1v1.5l.4 .4M170.6 278.6h.4v.4h-.4z"/>
<path d="M170.6 277.5h.4v.3h-.4zM173.7 279h1.6M173.7 277.5l.8-.8v2.3M177.6 276.7l-1.6 2.3M178.4 279h1.5M178.4 277.5l.8-.8v2.3"/>
</g>
<g fill="none" stroke="#000" stroke-width=".42">
<path d="M14.9 16.3h180.3v264.1h-180.3zM64.6 267.5v-3.1l1.6-1.6 1.5 1.6v3.1M64.6 265.1h3.1M72.4 265.1h-3.1l2.3-2.3v4.7M80.2 263.6l-.8-.8h-1.6l-.8 .8v.8l.8 .7h1.6l.8 .8v.8l-.8 .8h-1.6l-.8-.8M84.8 264.4h-2.3l-.8 .7v1.6l.8 .8h2.3M86.4 265.1l.8-.7h1.5l.8 .7v2.4M86.4 262.8v4.7M91.9 264.4h1.5l.8 .7v2.4h-2.3l-.8-.8 .8-.8h2.3M95.8 262.8h.7v4.7M95.8 267.5h1.5M98.9 264.4h1.5"/>
<path d="M99.7 263.6v3.1l.7 .8M102 267.5h2.3l.8-.8v-1.6l-.8-.7h-2.3v4.6M106.7 262.8h.7v4.7M106.7 267.5h1.5M110.6 264.4h1.5l.8 .7v2.4h-2.3l-.8-.8 .8-.8h2.3M114.5 267.5v-3.1h2.3l.8 .7v2.4"/>
</g>
<path d="M21.2 261.8h2.4v3.8h-2.4zM21.2 266.1h7.9v2.3h-7.9zM21.2 268.9h2.4v3.9h-2.4zM29.5 261.7h2.4v11.1h-2.4zM34 261.8h4.2v2.3h-4.2zM38.2 261.7h2.3v11.1h-2.3zM41 261.8h3.8v2.3h-3.8zM46.8 261.7h2.4v11.1h-2.4zM49.6 270.4h5.5v2.4h-5.5z" fill="#000" stroke="#000" stroke-width=".21"/>
<g font-size="2.5">
<text x="78.4" y="21.3">Temperatursensor1</text>
<text x="111.4" y="21.3">Temperatursensor2</text>
<text x="84.3" y="30.2" transform="rotate(-90 84.3 30.2)">TEMP1-3</text>
<text x="89.4" y="30.2" transform="rotate(-90 89.4 30.2)">TEMP1-2</text>
<text x="94.5" y="30.2" transform="rotate(-90 94.5 30.2)">TEMP1-1</text>
<text x="117.3" y="30.2" transform="rotate(-90 117.3 30.2)">TEMP2-3</text>
<text x="122.4" y="30.2" transform="rotate(-90 122.4 30.2)">TEMP2-2</text>
<text x="127.5" y="30.2" transform="rotate(-90 127.5 30.2)">TEMP2-1</text>
<text x="46.2" y="49.2" transform="rotate(-90 46.2 49.2)">OR-4</text>
<text x="51.3" y="49.2" transform="rotate(-90 51.3 49.2)">OR-3</text>
<text x="56.4" y="49.2" transform="rotate(-90 56.4 49.2)">OR-2</text>
<text x="61.5" y="49.2" transform="rotate(-90 61.5 49.2)">OR-1</text>
<text x="63.1" y="49.3">UV-Sensor</text>
<text x="139.3" y="49.3">Drucksensor</text>
<text x="158" y="48.9" transform="rotate(-90 158 48.9)">ENSOR-4</text>
<text x="163.1" y="48.9" transform="rotate(-90 163.1 48.9)">ENSOR-3</text>
<text x="168.1" y="48.9" transform="rotate(-90 168.1 48.9)">ENSOR-2</text>
<text x="173.2" y="48.9" transform="rotate(-90 173.2 48.9)">ENSOR-1</text>
<text x="46.2" y="58.2" transform="rotate(-90 46.2 58.2)">UVSENS</text>
<text x="51.3" y="58.2" transform="rotate(-90 51.3 58.2)">UVSENS</text>
<text x="56.4" y="58.2" transform="rotate(-90 56.4 58.2)">UVSENS</text>
<text x="61.5" y="58.2" transform="rotate(-90 61.5 58.2)">UVSENS</text>
<text x="86" y="54.3" transform="rotate(-90 86 54.3)">GROUND</text>
<text x="88.5" y="54.3" transform="rotate(-90 88.5 54.3)">GPIO8</text>
<text x="91.1" y="54.3" transform="rotate(-90 91.1 54.3)">5V-POWER</text>
<text x="119" y="54.3" transform="rotate(-90 119 54.3)">5V-POWER</text>
<text x="121.5" y="54.3" transform="rotate(-90 121.5 54.3)">GPIO2</text>
<text x="124.1" y="54.3" transform="rotate(-90 124.1 54.3)">GROUND</text>
<text x="158" y="58.2" transform="rotate(-90 158 58.2)">DRUCKS</text>
<text x="163.1" y="58.2" transform="rotate(-90 163.1 58.2)">DRUCKS</text>
<text x="168.1" y="58.2" transform="rotate(-90 168.1 58.2)">DRUCKS</text>
<text x="173.2" y="58.2" transform="rotate(-90 173.2 58.2)">DRUCKS</text>
<text x="60.6" y="64.5">3,3V-POWER</text>
<text x="141.9" y="64.5">3,3V-POWER</text>
<text x="50.4" y="69.6" transform="rotate(-90 50.4 69.6)">SDA</text>
<text x="55.5" y="67" transform="rotate(-90 55.5 67)">SCL</text>
<text x="162.2" y="69.6" transform="rotate(-90 162.2 69.6)">SD</text>
<text x="162.2" y="66.5" transform="rotate(-90 162.2 66.5)">A</text>
<text x="169" y="71.2" transform="rotate(-90 169 71.2)">SCL</text>
<text x="45.4" y="74.7" transform="rotate(-90 45.4 74.7)">GROUND</text>
<text x="172.3" y="74.7" transform="rotate(-90 172.3 74.7)">GROUND</text>
<text x="22.5" y="82.3">Motor</text>
<text x="174.9" y="82.3">Netzteil</text>
<text x="146.9" y="89.9">5V-POWER</text>
<text x="176.1" y="88.2">NETZTEIL-4</text>
<text x="23.2" y="90.8">MOTOR-1</text>
<text x="23.2" y="95.9">MOTOR-2</text>
<text x="58.1" y="95">PWM</text>
<text x="58.1" y="92.4">GROUND</text>
<text x="146.9" y="92.4">GPIO14</text>
<text x="146.9" y="95">GPIO15</text>
<text x="176.1" y="93.3">NETZTEIL-3</text>
<text x="23.2" y="100.9">MOTOR-3</text>
<text x="58.1" y="97.5">GPIO17</text>
<text x="146.9" y="97.5">GROUND</text>
<text x="176.1" y="98.4">NETZTEIL-2</text>
<text x="176.1" y="103.5">NETZTEIL-1</text>
<text x="27.6" y="115.3">Endschalter</text>
<text x="172.3" y="117.8">UV-Lampe</text>
<text x="17.7" y="121.3">ENDSCHALTER-1</text>
<text x="55.5" y="125.5">GPIO27</text>
<text x="152" y="125.5">5V-POWER</text>
<text x="176.1" y="121.3">UV-4</text>
<text x="17.7" y="126.3">ENDSCHALTER-2</text>
<text x="17.7" y="131.4">ENDSCHALTER-3</text>
<text x="55.5" y="128">GPIO22</text>
<text x="55.5" y="130.5">5V-POWER</text>
<text x="152" y="128">GPIO18</text>
<text x="152" y="130.5">GPIO23</text>
<text x="176.1" y="131.4">UV-2</text>
<text x="176.1" y="126.3">UV-3</text>
<text x="17.7" y="136.5">ENDSCHALTER-4</text>
<text x="55.5" y="133.1">GROUND</text>
<text x="152" y="133.1">GROUND</text>
<text x="176.1" y="136.5">UV-1</text>
<text x="174.9" y="148.3">Ventil1</text>
<text x="27.6" y="150.9">NOTAUS</text>
<text x="152" y="155.9">5V-POWER</text>
<text x="176.1" y="154.3">VENTI</text>
<text x="183.1" y="154.3">L1-3</text>
<text x="22.2" y="159.4">NOTAUS-1</text>
<text x="50.4" y="158.5">3,3V-POWER</text>
<text x="152" y="161">GROUND</text>
<text x="152" y="158.5">GPIO24</text>
<text x="176.1" y="159.4">VENTI</text>
<text x="183.1" y="159.4">L1-2</text>
<text x="22.2" y="164.4">NOTAUS-2</text>
<text x="50.4" y="163.5">GPIO5</text>
<text x="176.1" y="164.4">VENTI</text>
<text x="183.1" y="164.4">L1-1</text>
<text x="22.2" y="169.5">NOTAUS-3</text>
<text x="178.7" y="179.7">VENTI</text>
<text x="179.9" y="176.2">Ventil2</text>
<text x="185.6" y="179.7">L2-3</text>
<text x="27.6" y="181.3">Schlüsselschalter</text>
<text x="149.5" y="181.3">5V-POWER</text>
<text x="149.5" y="183.9">GPIO25</text>
<text x="178.7" y="184.8">VENTI</text>
<text x="185.6" y="184.8">L2-2</text>
<text x="22.5" y="189.8">SCHALTER-1</text>
<text x="53" y="191.5">3,3V-POWER</text>
<text x="149.5" y="186.4">GROUND</text>
<text x="178.7" y="189.8">VENTI</text>
<text x="185.6" y="189.8">L2-1</text>
<text x="22.5" y="194.9">SCHALTER-2</text>
<text x="53" y="196.6">GPIO6</text>
<text x="22.5" y="200">SCHALTER-3</text>
<text x="177.4" y="201.6">LED</text>
<text x="50.4" y="209.3">GPIO19</text>
<text x="152" y="206.7">GPIO20</text>
<text x="176.1" y="207.6">LED-3</text>
<text x="27.6" y="214.3">Lüfter</text>
<text x="152" y="211.8">GPIO21</text>
<text x="176.1" y="212.7">LED-2</text>
<text x="25.8" y="220.3">LüFTER-1</text>
<text x="50.4" y="222">GROUND</text>
<text x="86" y="216.9">3,3V-POWER</text>
<text x="176.1" y="217.8">LED-1</text>
<text x="25.8" y="225.4">LüFTER-2</text>
<text x="106.3" y="224.5" transform="rotate(-90 106.3 224.5)">GPIO16</text>
<text x="111.4" y="224.5" transform="rotate(-90 111.4 224.5)">GROUND</text>
<text x="174.9" y="224.5">Kühlung</text>
<text x="25.8" y="230.5">LüFTER-3</text>
<text x="152" y="232.1">GROUND</text>
<text x="157.1" y="229.6">GPIO12</text>
<text x="176.1" y="230.5">KüHLUNG-3</text>
<text x="152" y="234.7">5V-POWER</text>
<text x="176.1" y="235.5">KüHLUNG-2</text>
<text x="176.1" y="240.6">KüHLUNG-1</text>
<text x="102.1" y="251.9" transform="rotate(-90 102.1 251.9)">MAGNETSENSOR-1</text>
<text x="107.2" y="251.9" transform="rotate(-90 107.2 251.9)">MAGNETSENSOR-2</text>
<text x="112.3" y="251.9" transform="rotate(-90 112.3 251.9)">MAGNETSENSOR-3</text>
<text x="96.1" y="252.4" transform="rotate(-90 96.1 252.4)">Magnetsensor</text>
</g>
<g font-size="2.1">
<text x="102.2" y="117.5">1</text>
<text x="109.2" y="117.5">2</text>
<text x="102.2" y="120">3</text>
<text x="102.2" y="122.6">5</text>
<text x="102.2" y="125.1">7</text>
<text x="109.2" y="120">4</text>
<text x="109.2" y="122.6">6</text>
<text x="109.2" y="125.1">8</text>
<text x="101.1" y="130.2">11</text>
<text x="102.2" y="127.6">9</text>
<text x="109.2" y="127.6">10</text>
<text x="109.2" y="130.2">12</text>
<text x="101.1" y="132.7">13</text>
<text x="101.1" y="135.3">15</text>
<text x="101.1" y="137.8">17</text>
<text x="109.2" y="132.7">14</text>
<text x="109.2" y="135.3">16</text>
<text x="109.2" y="137.8">18</text>
<text x="101.1" y="140.3">19</text>
<text x="101.1" y="142.9">21</text>
<text x="109.2" y="140.3">20</text>
<text x="109.2" y="142.9">22</text>
<text x="101.1" y="145.4">23</text>
<text x="101.1" y="148">25</text>
<text x="109.2" y="145.4">24</text>
<text x="109.2" y="148">26</text>
<text x="101.1" y="150.5">27</text>
<text x="101.1" y="153">29</text>
<text x="101.1" y="155.6">31</text>
<text x="109.2" y="150.5">28</text>
<text x="109.2" y="153">30</text>
<text x="109.2" y="155.6">32</text>
<text x="101.1" y="158.1">33</text>
<text x="101.1" y="160.7">35</text>
<text x="109.2" y="158.1">34</text>
<text x="109.2" y="160.7">36</text>
<text x="101.1" y="163.2">37</text>
<text x="101.1" y="165.7">39</text>
<text x="109.2" y="163.2">38</text>
<text x="109.2" y="165.7">40</text>
</g>
<g font-size="1.4">
<text x="105.7" y="110.2" transform="rotate(-90 105.7 110.2)">17</text>
<text x="105.7" y="115.5" transform="rotate(-90 105.7 115.5)">PRT-140</text>
<text x="108.4" y="115.5" transform="rotate(-90 108.4 115.5)">J1</text>
</g>
</svg>
